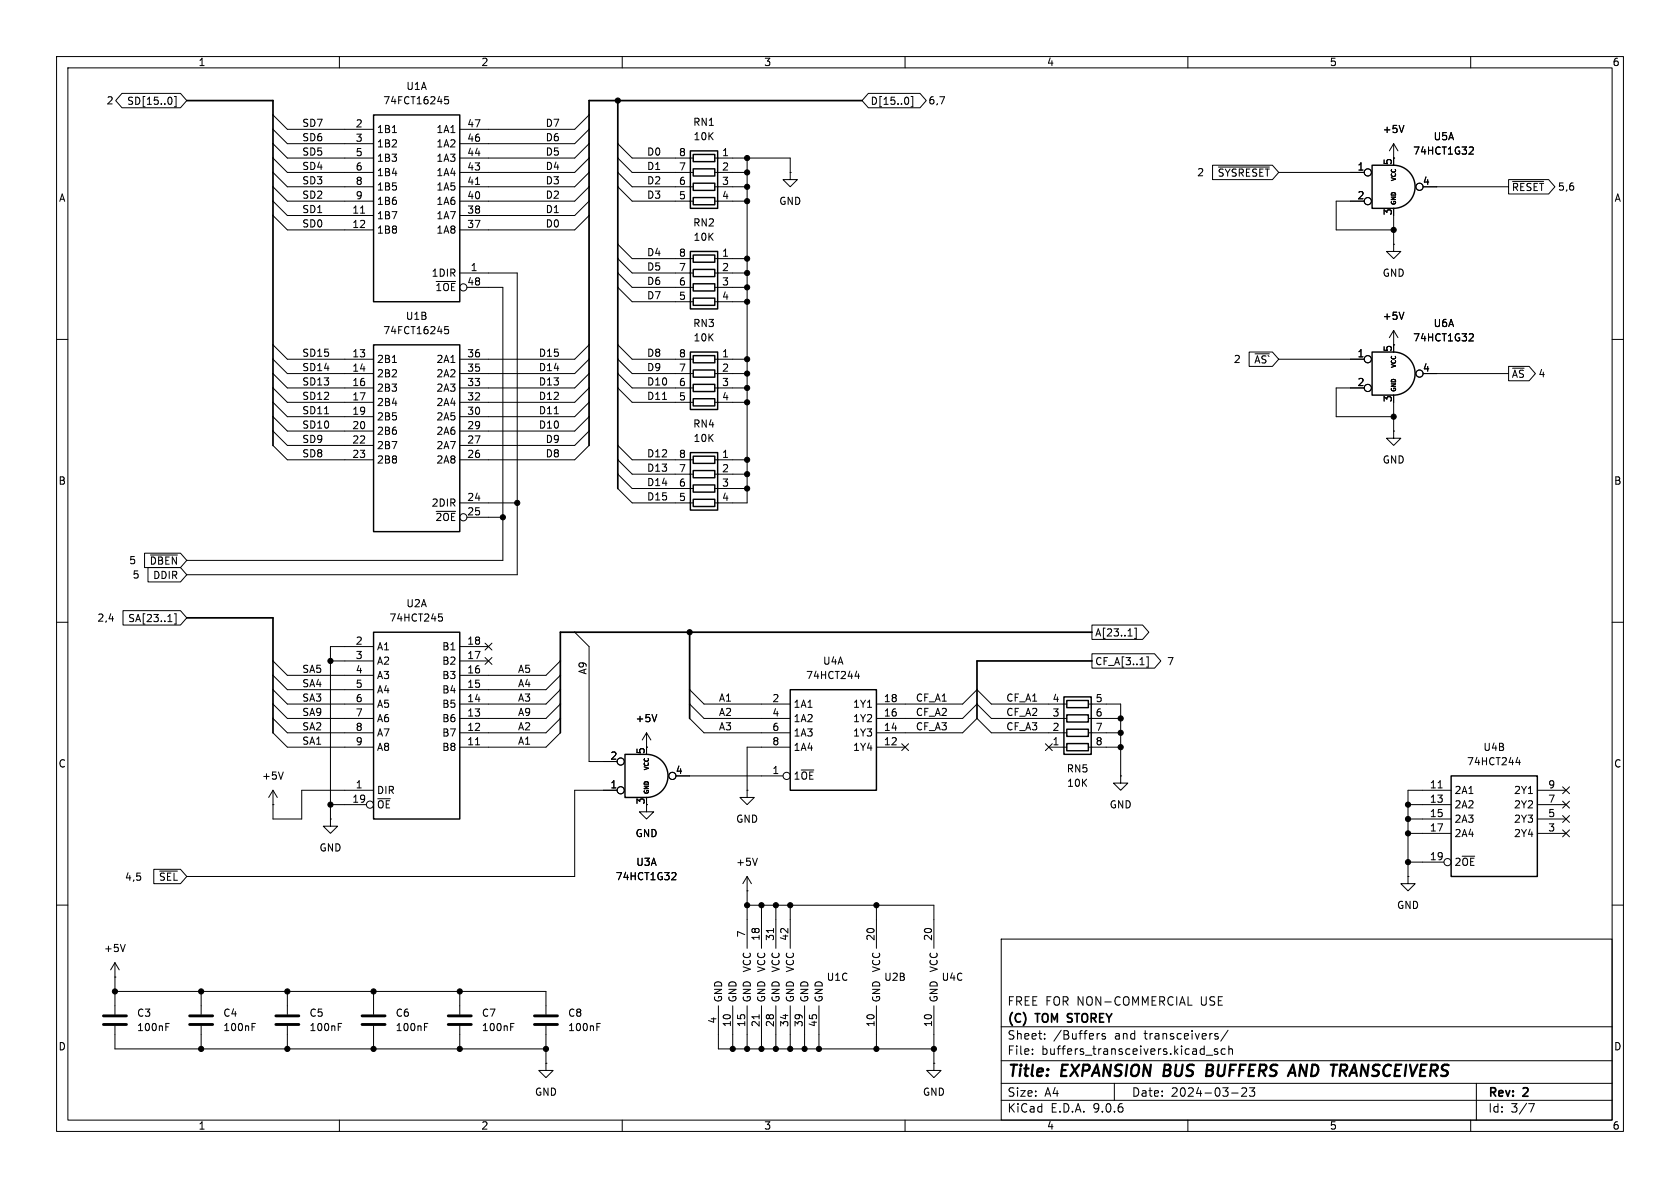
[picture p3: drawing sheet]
<svg xmlns="http://www.w3.org/2000/svg" width="297mm" height="210mm" viewBox="0 0 297 210" stroke-linecap="round" stroke-linejoin="round" font-family="sans-serif">
<g fill="none" stroke="#000" stroke-width=".18">
<path d="M10 10h277v190h-277zM12 12h273v186h-273zM21.6 16.5h10.3l1.1 1.3-1.1 1.3h-10.3l-1.1-1.3zM30.2 17.2l.2 .5-.2 .7M30.8 17.1h.3v1.8h-.3M60 10v2M79.3 17.1h-.7v.6l.2-.1h.4l.1 .2v.4l-.2 .2-.5-.2M110 10v2M153.5 16.5h9.1l1.2 1.3-1.2 1.3h-9.1l-1.1-1.3zM160 10v2M160.5 17.3l.1 .4-.1 .6M161.1 17.1h.3v1.8h-.3"/>
<path d="M210 10v2M260 10v2M48.3 20.3l2.5 2.6h15.2M48.3 22.9l2.5 2.5h15.2M48.3 25.4l2.5 2.5h15.2M48.3 27.9l2.5 2.6h15.2M48.3 30.5l2.5 2.5h15.2M48.3 33l2.5 2.6h15.2M48.3 35.6l2.5 2.5h15.2M48.3 38.1l2.5 2.5h15.2M63.7 37.7h.8M69.4 23.4h.7"/>
<path d="M84.1 32.6h.7M104.1 20.3l-2.5 2.6h-20.3M104.1 22.9l-2.5 2.5h-20.3M104.1 25.4l-2.5 2.5h-20.3M104.1 27.9l-2.5 2.6h-20.3M104.1 30.5l-2.5 2.5h-20.3M104.1 33l-2.5 2.6h-20.3M104.1 35.6l-2.5 2.5h-20.3M104.1 38.1l-2.5 2.5h-20.3M109.2 25.4l2.6 2.5h10.8M109.2 27.9l2.6 2.6h10.8M109.2 30.5l2.6 2.5h10.8"/>
<path d="M109.2 33l2.6 2.6h10.8M126.4 27.9h13.3v2.6M126.4 30.5h5.7M126.4 33h5.7M126.4 35.6h5.7M132.1 27.9v61h-5.7M139.7 30.5v1.3h1.3l-1.3 1.2-1.3-1.2h1.3M139.7 30.5h.1M214.4 29.2h10.5l1.2 1.3-1.2 1.3h-10.5zM215.4 29.5h9M226.1 30.5h15.1M241.2 35.6h-5v5h10.2"/>
<path d="M246.4 25.4l-.8 1.3M246.4 25.4l.7 1.3M246.4 25.4v2.5M246.4 38.1v5.1M248.2 22.2l-.4 1.2M251.6 33h15.1M259.9 26h.4l.2 .3-.8 .9h.8M266.7 31.7h7.1l1.1 1.3-1.1 1.3h-7.1zM267.4 32.1h5.5M77.1 49.8h3.4M79.3 57.7h-.7v.6l.2-.1 .4 .1 .1 .2v.4l-.2 .1-.5-.1M81.3 48.3h10.1v53.3h-58.4"/>
<path d="M82.5 50.8h6.4v48.3h-55.9M109.2 45.7l2.6 2.6h10.8M109.2 48.3l2.6 2.5h10.8M109.2 43.2l2.6 2.5h10.8M109.2 50.8l2.6 2.5h10.8M126.4 48.3h5.7M126.4 50.8h5.7M126.4 45.7h5.7M126.4 53.3h5.7M246.4 43.2v1.3h1.2l-1.2 1.2-1.3-1.2h1.3M246.4 43.2h.1M246.4 58.4v2.6"/>
<path d="M246.4 58.4l-.8 1.3M246.4 58.4l.7 1.3M248.2 55.2l-.4 1.3M259.9 59l.4 .1 .2 .3-.8 .9h.8M10 60h2M48.3 61l2.5 2.5h15.2M48.3 63.5l2.5 2.5h15.2M48.3 66l2.5 2.6h15.2M48.3 68.6l2.5 2.5h15.2M48.3 78.7l2.5 2.6h15.2M48.3 71.1l2.5 2.6h15.2M48.3 73.7l2.5 2.5h15.2"/>
<path d="M48.3 76.2l2.5 2.5h15.2M57.4 73.1h.7M69.4 64.1h.7M98 73.1h.7M104.1 61l-2.5 2.5h-20.3M104.1 63.5l-2.5 2.5h-20.3M104.1 66l-2.5 2.6h-20.3M104.1 68.6l-2.5 2.5h-20.3M104.1 78.7l-2.5 2.6h-20.3M104.1 71.1l-2.5 2.6h-20.3M104.1 73.7l-2.5 2.5h-20.3M104.1 76.2l-2.5 2.5h-20.3"/>
<path d="M109.2 61l2.6 2.5h10.8M109.2 63.5l2.6 2.5h10.8M109.2 66l2.6 2.6h10.8M109.2 68.6l2.6 2.5h10.8M109.2 78.7l2.6 2.6h10.8M117.1 70.6h.7M126.4 63.5h5.7M126.4 66h5.7M126.4 68.6h5.7M126.4 71.1h5.7M220.8 62.2h4.1l1.2 1.3-1.2 1.3h-4.1zM226.1 63.5h15.1"/>
<path d="M241.2 68.6h-5v5.1h10.2M246.4 76.2v1.3h1.2l-1.2 1.2-1.3-1.2h1.3M246.4 76.2h.1M246.4 71.1v5.1M251.6 66h15.1M266.7 64.8h3.6l1.1 1.2-1.1 1.3h-3.6zM285 60h2M25.6 97.8h6.3l1.1 1.3-1.1 1.2h-6.3zM26.6 98.1h4.8M77.1 90.4h3.4M81.3 88.9h10.1M82.5 91.4h6.4"/>
<path d="M109.2 81.3l2.6 2.5h10.8M109.2 83.8l2.6 2.6h10.8M109.2 86.4l2.6 2.5h10.8M126.4 81.3h5.7M126.4 83.8h5.7M126.4 86.4h5.7M10 110h2M21.7 107.9h10.2l1.1 1.3-1.1 1.3h-10.2zM26.2 100.3h5.7l1.1 1.3-1.1 1.3h-5.7zM29.7 109.9h.7M30.8 108.5h.3v1.8h-.3M48.3 116.8l2.5 2.6h15.2"/>
<path d="M48.3 119.4l2.5 2.5h15.2M58.4 116.8h7.6M66 114.3h-7.6v30.5M77.6 108.5h.6M77.7 109h.3l.2 .3-.1 .4-.4 .1M81.3 114.3h5.1M81.3 116.8h5.1M85.8 116.2l1.2 1.2M85.8 113.7l1.2 1.2M87 116.2l-1.2 1.2M87 113.7l-1.2 1.2M99.1 116.8l-2.6 2.6h-15.2"/>
<path d="M99.1 119.4l-2.6 2.5h-15.2M101.6 111.8l2.5 2.5v20.3h5M151.2 119.5h.7M151.8 119.1v.9M193 110.5h9l1.1 1.3-1.1 1.2h-9zM193 115.6h11.1l1.1 1.2-1.1 1.3h-11.1zM199.4 112.4h.7M200.6 111h.3v1.9h-.3M202.7 116.1h.3v1.8h-.3M285 110h2M48.3 129.5l2.5 2.6h15.2M48.3 127l2.5 2.5h15.2"/>
<path d="M48.3 124.5l2.5 2.5h15.2M48.3 121.9l2.5 2.6h15.2M48.3 139.7v5.1h5v-5.1h12.7M48.3 139.7l-.8 1.3M48.3 139.7l.7 1.3M50.1 136.5l-.4 1.2M84.1 131.7h.7M99.1 129.5l-2.6 2.6h-15.2M99.1 127l-2.6 2.5h-15.2M99.1 124.5l-2.6 2.5h-15.2M99.1 121.9l-2.6 2.6h-15.2M109.1 139.7h-7.5v15.2h-68.6"/>
<path d="M114.3 129.5l-.8 1.3M114.3 129.5l.8 1.3M114.3 129.5v2.6M116.1 126.3l-.4 1.3M119.5 137.2h18.9M121.9 127l2.6 2.5h15.2M121.9 124.5l2.6 2.5h15.2M121.9 121.9l2.6 2.6h15.2M132.1 139.7v1.3h1.2l-1.2 1.2-1.3-1.2h1.3M132.1 139.7h.1M139.7 132.1h-7.6v7.6M154.9 132.1h5.1"/>
<path d="M154.9 129.5h15.3l2.5-2.5 2.6 2.5h13.3M154.9 127h15.3l2.5-2.5 2.6 2.5h13.3M154.9 124.5h15.3l2.5-2.6 2.6 2.6h13.3M159.4 131.5l1.2 1.2M160.6 131.5l-1.2 1.2M184.8 131.5l1.2 1.2M185.4 132.1h3.2M186 131.5l-1.2 1.2M192.4 132.1h5.7M192.4 129.5h5.7M192.4 127h5.7M192.4 124.5h5.7v12.7"/>
<path d="M198.1 137.2v1.2h1.3l-1.3 1.3-1.3-1.3h1.3M198.1 137.2h.1M254.2 139.3h.8M256.5 139.7h-7.6v15.2M268 134.8h.8M268.6 134.4v.8M271.8 139.7h5.1M276.3 139.1l1.2 1.2M277.5 139.1l-1.2 1.2M27.2 153.7h4.7l1.1 1.2-1.1 1.3h-4.7zM28.2 154h3.2M48.3 142.2h.1"/>
<path d="M58.4 144.8v1.3h1.3l-1.3 1.2-1.3-1.2h1.3M58.4 144.8h.1M58.4 142.2h6.4M114.3 142.2v1.3h1.3l-1.3 1.3-1.3-1.3h1.3M119 154.2l.4 .1 .1 .3-.8 .9h.8M132.1 157.5h.1M132.1 154.9l-.8 1.3M132.1 154.9l.7 1.3M132.1 154.9v12.7M133.9 151.7l-.4 1.3M248.9 154.9v1.3h1.3l-1.3 1.3-1.3-1.3h1.3M248.9 154.9h.1"/>
<path d="M248.9 142.2h7.6M248.9 144.8h7.6M248.9 147.3h7.6M248.9 152.4h6.4M271.8 142.2h5.1M271.8 144.8h5.1M271.8 147.3h5.1M276.3 141.6l1.2 1.2M276.3 146.7l1.2 1.2M276.3 144.2l1.2 1.2M277.5 141.6l-1.2 1.2M277.5 146.7l-1.2 1.2"/>
<path d="M277.5 144.2l-1.2 1.2M10 160h2M20.3 172.7h.1M20.3 175.3h76.2v4M20.3 170.2v9.1M20.3 170.2l-.7 1.3M20.3 170.2l.8 1.3M22.1 166.9l-.4 1.3M35.6 175.3v4M50.8 175.3v4M66 175.3v4M81.3 175.3v4"/>
<path d="M127 177.8v7.6h38.1M129.5 177.8v7.6M132.1 177.8v7.6M132.1 160h33v7.6M134.2 179.4v.7M134.6 160v7.6M134.6 177.8v7.6M136.7 164.1v.8M137.2 160v7.6M137.2 177.8v7.6M139.7 160v7.6M139.7 177.8v7.6"/>
<path d="M142.2 177.8v7.6M144.8 177.8v7.6M154.9 160v7.6M154.9 177.8v7.6M165.1 177.8v10.2M177 166h108v32h-108zM210 177.7h.7M285 160h2M20.3 181.4v4h76.2M29.3 181.5h.4M29.3 180.9h.6M35.6 181.4v4"/>
<path d="M44.6 181.5h.4M44.6 180.9h.6M50.8 181.4v4M59.8 181.5h.4M59.8 180.9h.6M60 198v2M66 181.4v4M75 181.5h.5M75 180.9h.6M81.3 181.4v4M90.3 181.5h.4M90.3 180.9h.6"/>
<path d="M96.5 188v1.2h1.3l-1.3 1.3-1.3-1.3h1.3M96.5 188h.1M96.5 181.4v6.6M105.5 181.5h.4M105.5 180.9h.6M110 198v2M160 198v2M165.1 188v1.2h1.3l-1.3 1.3-1.3-1.3h1.3M165.1 188h.1M177 194.5h108M177 191.5h108M177 187.5h108"/>
<path d="M177 181.5h108M182.5 186.3v.1M182.5 185.5v.1M184.7 183.6v.1M184.7 182.8v.1M194.4 182.7l-.4 .1M195.4 182.8l-.4-.1-.2 .2 .1 .2 .5 .2v.3h-.6M197 191.5v3M210 198v2M213.2 186.5h1.2M215 182.7l.3 .1M215 183.2l.3 .1 .1 .2-.2 .2h-.3"/>
<path d="M215.2 185.5l-.3-.1-.2 .2v.2l.5 .2v.3h-.5M216.6 185.5l-.4-.1-.3 .3v.4l.1 .2h.6M217.1 182.1l-1.3 2M217.2 185.5l.3-.1 .3 .1 .1 .9M217.2 184.9v1.5M217.7 193.2h1.2M219.5 192.4l.6-.1 .2 .1 .1 .3-.9 1.1h.9M220.9 192.3h.9l-.5 .6 .4 .1v.7l-.2 .1h-.4l-.2-.1M260 198v2M261 191.5v6.5M270.2 195.1h1l-.6 1.5"/>
<circle cx="241.8" cy="30.5" r=".63"/>
<circle cx="241.8" cy="35.6" r=".63"/>
<circle cx="251" cy="33" r=".63"/>
<circle cx="241.8" cy="68.6" r=".63"/>
<circle cx="241.8" cy="63.5" r=".63"/>
<circle cx="251" cy="66" r=".63"/>
<circle cx="109.7" cy="134.6" r=".63"/>
<circle cx="109.7" cy="139.7" r=".63"/>
<circle cx="118.9" cy="137.2" r=".63"/>
<circle cx="139.1" cy="137.2" r=".63"/>
<circle cx="65.4" cy="142.2" r=".63"/>
<circle cx="255.9" cy="152.4" r=".63"/>
</g>
<path d="M205.9 188.2l-.2 2h.7M213.3 189.2h.7M213.5 188.2h.6M214 189.2l.3 .1M214.2 190.1l-1 .1M214.2 189.1l-.2 .1" fill="none" stroke="#000" stroke-width=".4"/>
<path d="M33 17.8h15.3v60.9M109.2 17.8v68.6M152.4 17.8h-48.3v60.9M33 109.2h15.3v20.3M121.9 111.8v15.2M193 116.8h-20.3v10.2M193 111.8h-93.9v17.7M188.8 179.3v.5M188.7 180.6l.2 .1" fill="none" stroke="#000" stroke-width=".3"/>
<g fill="none" stroke="#000" stroke-width=".25">
<path d="M66 20.3h15.3v33h-15.3zM122 26.7h4.9v10.1h-4.9zM122.6 27.3h3.8v1.3h-3.8zM122.6 29.8h3.8v1.3h-3.8zM122.6 32.4h3.8v1.3h-3.8zM122.6 34.9h3.8v1.3h-3.8zM242.6 29.2h3.8a3.8 3.8 0 0 1 3.8 3.8 3.8 3.8 0 0 1-3.8 3.8h-3.8zM122 44.5h4.9v10.1h-4.9zM122.6 45.1h3.8v1.3h-3.8zM122.6 47.6h3.8v1.3h-3.8zM122.6 50.2h3.8v1.2h-3.8zM122.6 52.7h3.8v1.3h-3.8z"/>
<path d="M66 61h15.3v33h-15.3zM122 62.2h4.9v10.2h-4.9zM122.6 62.9h3.8v1.2h-3.8zM122.6 65.4h3.8v1.3h-3.8zM122.6 67.9h3.8v1.3h-3.8zM122.6 70.5h3.8v1.3h-3.8zM242.6 62.2h3.8a3.8 3.8 0 0 1 3.8 3.8 3.8 3.8 0 0 1-3.8 3.9h-3.8zM122 80h4.9v10.2h-4.9zM122.6 80.6h3.8v1.3h-3.8zM122.6 83.2h3.8v1.3h-3.8zM122.6 85.7h3.8v1.3h-3.8zM122.6 88.3h3.8v1.2h-3.8z"/>
<path d="M66 111.8h15.3v33h-15.3zM110.5 133.4h3.8a3.8 3.8 0 0 1 3.8 3.8 3.8 3.8 0 0 1-3.8 3.8h-3.8zM139.7 121.9h15.2v17.8h-15.2zM188.1 123.2h4.8v10.2h-4.8zM188.6 131.4h3.8v1.3h-3.8zM188.6 128.9h3.8v1.3h-3.8zM188.6 126.4h3.8v1.2h-3.8zM188.6 123.8h3.8v1.3h-3.8zM256.5 137.2h15.3v17.7h-15.3z"/>
</g>
<path d="M18.3 179.6h4.1M33.5 179.6h4.1M48.8 179.6h4M64 179.6h4.1M79.2 179.6h4.1M94.5 179.6h4.1M18.3 181.1h4.1M33.5 181.1h4.1M48.8 181.1h4M64 181.1h4.1M79.2 181.1h4.1M94.5 181.1h4.1" fill="none" stroke="#000" stroke-width=".51"/>
<g fill="#000" stroke="#000" stroke-width=".18">
<circle cx="109.2" cy="17.8" r=".46"/>
<circle cx="132.1" cy="27.9" r=".46"/>
<circle cx="132.1" cy="33" r=".46"/>
<circle cx="132.1" cy="35.6" r=".46"/>
<circle cx="132.1" cy="30.5" r=".46"/>
<circle cx="132.1" cy="53.3" r=".46"/>
<circle cx="132.1" cy="48.3" r=".46"/>
<circle cx="132.1" cy="45.7" r=".46"/>
<circle cx="132.1" cy="50.8" r=".46"/>
<circle cx="246.4" cy="40.6" r=".46"/>
<circle cx="132.1" cy="68.6" r=".46"/>
<circle cx="132.1" cy="71.1" r=".46"/>
<circle cx="132.1" cy="63.5" r=".46"/>
<circle cx="132.1" cy="66" r=".46"/>
<circle cx="246.4" cy="73.7" r=".46"/>
<circle cx="88.9" cy="91.4" r=".46"/>
<circle cx="91.4" cy="88.9" r=".46"/>
<circle cx="132.1" cy="83.8" r=".46"/>
<circle cx="132.1" cy="86.4" r=".46"/>
<circle cx="132.1" cy="81.3" r=".46"/>
<circle cx="58.4" cy="116.8" r=".46"/>
<circle cx="121.9" cy="111.8" r=".46"/>
<circle cx="198.1" cy="127" r=".46"/>
<circle cx="198.1" cy="129.5" r=".46"/>
<circle cx="198.1" cy="132.1" r=".46"/>
<circle cx="58.4" cy="142.2" r=".46"/>
<circle cx="248.9" cy="144.8" r=".46"/>
<circle cx="248.9" cy="147.3" r=".46"/>
<circle cx="248.9" cy="142.2" r=".46"/>
<circle cx="248.9" cy="152.4" r=".46"/>
<circle cx="20.3" cy="175.3" r=".46"/>
<circle cx="35.6" cy="175.3" r=".46"/>
<circle cx="50.8" cy="175.3" r=".46"/>
<circle cx="66" cy="175.3" r=".46"/>
<circle cx="81.3" cy="175.3" r=".46"/>
<circle cx="132.1" cy="160" r=".46"/>
<circle cx="134.6" cy="160" r=".46"/>
<circle cx="137.2" cy="160" r=".46"/>
<circle cx="139.7" cy="160" r=".46"/>
<circle cx="154.9" cy="160" r=".46"/>
<circle cx="35.6" cy="185.4" r=".46"/>
<circle cx="50.8" cy="185.4" r=".46"/>
<circle cx="66" cy="185.4" r=".46"/>
<circle cx="81.3" cy="185.4" r=".46"/>
<circle cx="96.5" cy="185.4" r=".46"/>
<circle cx="129.5" cy="185.4" r=".46"/>
<circle cx="132.1" cy="185.4" r=".46"/>
<circle cx="134.6" cy="185.4" r=".46"/>
<circle cx="137.2" cy="185.4" r=".46"/>
<circle cx="139.7" cy="185.4" r=".46"/>
<circle cx="142.2" cy="185.4" r=".46"/>
<circle cx="144.8" cy="185.4" r=".46"/>
<circle cx="154.9" cy="185.4" r=".46"/>
<circle cx="165.1" cy="185.4" r=".46"/>
</g>
<g font-size="2.8">
<text x="178" y="190.9">Title:</text>
<text x="187.7" y="190.9">EXPANSION</text>
<text x="206.6" y="190.9">BUS</text>
<text x="214.9" y="190.9">BUFFERS</text>
<text x="230.4" y="190.9">AND TRANSCEIVERS</text>
</g>
<g font-size="2.1">
<text x="178" y="178">FREE FOR NON-COMMERCIAL</text>
<text x="212.4" y="178">USE</text>
<text x="178" y="184">Sheet:</text>
<text x="178" y="181.2">(C)</text>
<text x="183.2" y="181.2">TOM</text>
<text x="186.2" y="184">/Buffers</text>
<text x="189.4" y="181.2">STOREY</text>
<text x="197.1" y="184">and</text>
<text x="202.5" y="184">transceivers/</text>
<text x="178" y="186.7">File:</text>
<text x="184.1" y="186.7">buffers_transceivers.kicad_sch</text>
<text x="178" y="196.9">KiCad</text>
<text x="178" y="194.1">Size:</text>
<text x="184.7" y="194.1">A4</text>
<text x="185.7" y="196.9">E.D.A.</text>
<text x="193.3" y="196.9">9.0.6</text>
<text x="200" y="194.1">Date:</text>
<text x="207" y="194.1">2024-03-23</text>
<text x="263" y="194.3">Rev:</text>
<text x="263" y="196.9">Id:</text>
<text x="267.1" y="196.9">3/7</text>
<text x="269.4" y="194.3">2</text>
</g>
<g font-size="1.8">
<text x="35" y="11.9">1</text>
<text x="85" y="11.9">2</text>
<text x="135" y="11.9">3</text>
<text x="185" y="11.9">4</text>
<text x="235" y="11.9">5</text>
<text x="285" y="11.9">6</text>
<text x="71.7" y="16.1">U1A</text>
<text x="18.8" y="18.7">2</text>
<text x="22.4" y="18.7">SD[15..0]</text>
<text x="53.3" y="22.5">SD7</text>
<text x="62.8" y="22.6">2</text>
<text x="66.5" y="23.7">1B1</text>
<text x="67.7" y="18.6">74FCT16245</text>
<text x="77.1" y="23.7">1A1</text>
<text x="82.5" y="22.6">47</text>
<text x="96.4" y="22.5">D7</text>
<text x="122.5" y="22.5">RN1</text>
<text x="153.8" y="18.7">D[15..0]</text>
<text x="164" y="18.7">6,7</text>
<text x="244.3" y="23.7">+5V</text>
<text x="53.3" y="27.6">SD5</text>
<text x="53.3" y="25.1">SD6</text>
<text x="62.8" y="25.1">3</text>
<text x="62.8" y="27.7">5</text>
<text x="66.5" y="26.3">1B2</text>
<text x="66.5" y="28.8">1B3</text>
<text x="77.1" y="26.3">1A2</text>
<text x="77.1" y="28.8">1A3</text>
<text x="82.5" y="25.1">46</text>
<text x="82.5" y="27.7">44</text>
<text x="96.4" y="25.1">D6</text>
<text x="96.4" y="27.6">D5</text>
<text x="114.3" y="27.6">D0</text>
<text x="119.9" y="27.7">8</text>
<text x="122.5" y="25">10K</text>
<text x="127.6" y="27.7">1</text>
<text x="246.1" y="29.3" transform="rotate(-90 246.1 29.3)">5</text>
<text x="249.7" y="27.5">74HCT1G32</text>
<text x="253.4" y="25">U5A</text>
<text x="10.3" y="35.9">A</text>
<text x="53.3" y="35.2">SD2</text>
<text x="53.3" y="30.1">SD4</text>
<text x="53.3" y="32.7">SD3</text>
<text x="62.8" y="30.2">6</text>
<text x="62.8" y="32.8">8</text>
<text x="62.8" y="35.3">9</text>
<text x="66.5" y="31.3">1B4</text>
<text x="66.5" y="33.9">1B5</text>
<text x="77.1" y="31.3">1A4</text>
<text x="77.1" y="33.9">1A5</text>
<text x="82.5" y="30.2">43</text>
<text x="82.5" y="32.8">41</text>
<text x="82.5" y="35.3">40</text>
<text x="96.4" y="32.7">D3</text>
<text x="96.4" y="35.2">D2</text>
<text x="96.4" y="30.1">D4</text>
<text x="114.3" y="32.7">D2</text>
<text x="114.3" y="35.2">D3</text>
<text x="114.3" y="30.1">D1</text>
<text x="119.9" y="30.2">7</text>
<text x="119.9" y="32.8">6</text>
<text x="119.9" y="35.3">5</text>
<text x="127.6" y="30.2">2</text>
<text x="127.6" y="32.8">3</text>
<text x="127.6" y="35.3">4</text>
<text x="211.6" y="31.4">2</text>
<text x="215.2" y="31.4">~{SYSRESET}</text>
<text x="239.9" y="30.2">1</text>
<text x="239.9" y="35.3">2</text>
<text x="251.5" y="32.8">4</text>
<text x="267.2" y="34">~{RESET}5,6</text>
<text x="285.3" y="35.9">A</text>
<text x="53.3" y="40.3">SD0</text>
<text x="53.3" y="37.8">SD1</text>
<text x="62.2" y="37.8">11</text>
<text x="62.2" y="40.4">12</text>
<text x="66.5" y="36.4">1B6</text>
<text x="66.5" y="39">1B7</text>
<text x="66.5" y="41.5">1B8</text>
<text x="77.1" y="36.4">1A6</text>
<text x="77.1" y="39">1A7</text>
<text x="77.1" y="41.5">1A8</text>
<text x="82.5" y="37.8">38</text>
<text x="82.5" y="40.4">37</text>
<text x="96.4" y="40.3">D0</text>
<text x="96.4" y="37.8">D1</text>
<text x="122.5" y="40.2">RN2</text>
<text x="137.7" y="36.4">GND</text>
<text x="246.1" y="38.2" transform="rotate(-90 246.1 38.2)">3</text>
<text x="114.3" y="47.9">D5</text>
<text x="114.3" y="45.4">D4</text>
<text x="119.9" y="45.5">8</text>
<text x="122.5" y="42.8">10K</text>
<text x="127.6" y="45.5">1</text>
<text x="76.2" y="49.1">1DIR</text>
<text x="76.9" y="51.7">~{1OE}</text>
<text x="82.5" y="50.5">48</text>
<text x="83.1" y="48">1</text>
<text x="114.3" y="50.5">D6</text>
<text x="114.3" y="53">D7</text>
<text x="119.9" y="48">7</text>
<text x="119.9" y="50.5">6</text>
<text x="119.9" y="53.1">5</text>
<text x="127.6" y="48">2</text>
<text x="127.6" y="50.5">3</text>
<text x="127.6" y="53.1">4</text>
<text x="244.3" y="49.1">GND</text>
<text x="67.7" y="59.3">74FCT16245</text>
<text x="71.7" y="56.7">U1B</text>
<text x="122.5" y="58">RN3</text>
<text x="244.3" y="56.7">+5V</text>
<text x="253.4" y="58">U6A</text>
<text x="53.3" y="65.7">SD14</text>
<text x="53.3" y="63.2">SD15</text>
<text x="62.2" y="63.2">13</text>
<text x="62.2" y="65.8">14</text>
<text x="66.5" y="64.4">2B1</text>
<text x="77.1" y="64.4">2A1</text>
<text x="82.5" y="63.2">36</text>
<text x="82.5" y="65.8">35</text>
<text x="95.2" y="63.2">D15</text>
<text x="95.2" y="65.7">D14</text>
<text x="114.3" y="63.2">D8</text>
<text x="114.3" y="65.7">D9</text>
<text x="119.9" y="63.2">8</text>
<text x="119.9" y="65.8">7</text>
<text x="122.5" y="60.6">10K</text>
<text x="127.6" y="63.2">1</text>
<text x="127.6" y="65.8">2</text>
<text x="218" y="64.4">2</text>
<text x="221.6" y="64.5">~{AS`}</text>
<text x="239.9" y="63.2">1</text>
<text x="246.1" y="62.3" transform="rotate(-90 246.1 62.3)">5</text>
<text x="249.7" y="60.6">74HCT1G32</text>
<text x="251.5" y="65.8">4</text>
<text x="53.3" y="68.2">SD13</text>
<text x="53.3" y="70.8">SD12</text>
<text x="62.2" y="68.3">16</text>
<text x="62.2" y="70.9">17</text>
<text x="66.5" y="66.9">2B2</text>
<text x="66.5" y="69.4">2B3</text>
<text x="66.5" y="72">2B4</text>
<text x="77.1" y="66.9">2A2</text>
<text x="77.1" y="69.4">2A3</text>
<text x="77.1" y="72">2A4</text>
<text x="82.5" y="68.3">33</text>
<text x="82.5" y="70.9">32</text>
<text x="95.2" y="68.2">D13</text>
<text x="95.2" y="70.8">D12</text>
<text x="114.3" y="68.2">D10</text>
<text x="114.3" y="70.8">D11</text>
<text x="119.9" y="68.3">6</text>
<text x="119.9" y="70.9">5</text>
<text x="127.6" y="68.3">3</text>
<text x="127.6" y="70.9">4</text>
<text x="239.9" y="68.3">2</text>
<text x="246.1" y="71.2" transform="rotate(-90 246.1 71.2)">3</text>
<text x="267.2" y="67">~{AS}4</text>
<text x="53.3" y="75.9">SD10</text>
<text x="53.3" y="73.3">SD11</text>
<text x="62.2" y="73.4">19</text>
<text x="62.2" y="75.9">20</text>
<text x="66.5" y="74.5">2B5</text>
<text x="66.5" y="77.1">2B6</text>
<text x="77.1" y="74.5">2A5</text>
<text x="77.1" y="77.1">2A6</text>
<text x="82.5" y="73.4">30</text>
<text x="82.5" y="75.9">29</text>
<text x="95.2" y="73.3">D11</text>
<text x="95.2" y="75.9">D10</text>
<text x="122.5" y="75.8">RN4</text>
<text x="53.3" y="80.9">SD8</text>
<text x="53.3" y="78.4">SD9</text>
<text x="62.2" y="78.5">22</text>
<text x="62.2" y="81">23</text>
<text x="66.5" y="79.6">2B7</text>
<text x="66.5" y="82.1">2B8</text>
<text x="77.1" y="79.6">2A7</text>
<text x="77.1" y="82.1">2A8</text>
<text x="82.5" y="78.5">27</text>
<text x="82.5" y="81">26</text>
<text x="96.4" y="78.4">D9</text>
<text x="96.4" y="80.9">D8</text>
<text x="114.3" y="80.9">D12</text>
<text x="114.3" y="83.5">D13</text>
<text x="119.9" y="81">8</text>
<text x="119.9" y="83.6">7</text>
<text x="122.5" y="78.3">10K</text>
<text x="127.6" y="81">1</text>
<text x="127.6" y="83.6">2</text>
<text x="244.3" y="82.1">GND</text>
<text x="10.3" y="85.9">B</text>
<text x="76.2" y="89.8">2DIR</text>
<text x="82.5" y="88.6">24</text>
<text x="114.3" y="86">D14</text>
<text x="114.3" y="88.6">D15</text>
<text x="119.9" y="86.1">6</text>
<text x="119.9" y="88.6">5</text>
<text x="127.6" y="86.1">3</text>
<text x="127.6" y="88.6">4</text>
<text x="285.3" y="85.9">B</text>
<text x="76.9" y="92.3">~{2OE}</text>
<text x="82.5" y="91.2">25</text>
<text x="22.7" y="99.9">5</text>
<text x="26.4" y="100">~{DBEN}</text>
<text x="23.4" y="102.5">5</text>
<text x="27" y="102.6">DDIR</text>
<text x="71.7" y="107.5">U2A</text>
<text x="17.1" y="110.1">2,4</text>
<text x="22.6" y="110.2">SA[23..1]</text>
<text x="68.8" y="110.1">74HCT245</text>
<text x="193.5" y="112.7">A[23..1]</text>
<text x="53.3" y="119">SA5</text>
<text x="62.8" y="114">2</text>
<text x="62.8" y="116.6">3</text>
<text x="62.8" y="119.1">4</text>
<text x="66.5" y="115.2">A1</text>
<text x="66.5" y="117.7">A2</text>
<text x="78.1" y="115.2">B1</text>
<text x="78.1" y="117.7">B2</text>
<text x="82.5" y="114">18</text>
<text x="82.5" y="116.6">17</text>
<text x="82.5" y="119.1">16</text>
<text x="91.5" y="119">A5</text>
<text x="103.8" y="119.3" transform="rotate(-90 103.8 119.3)">A9</text>
<text x="145.4" y="117.7">U4A</text>
<text x="193.5" y="117.8">CF_A[3..1]</text>
<text x="206.2" y="117.8">7</text>
<text x="53.3" y="124.1">SA3</text>
<text x="53.3" y="121.6">SA4</text>
<text x="62.8" y="121.7">5</text>
<text x="62.8" y="124.2">6</text>
<text x="66.5" y="120.2">A3</text>
<text x="66.5" y="122.8">A4</text>
<text x="66.5" y="125.3">A5</text>
<text x="78.1" y="120.2">B3</text>
<text x="78.1" y="122.8">B4</text>
<text x="78.1" y="125.3">B5</text>
<text x="82.5" y="121.7">15</text>
<text x="82.5" y="124.2">14</text>
<text x="91.5" y="124.1">A3</text>
<text x="91.5" y="121.6">A4</text>
<text x="127" y="124.1">A1</text>
<text x="136.5" y="124.2">2</text>
<text x="140.2" y="125.3">1A1</text>
<text x="142.4" y="120.2">74HCT244</text>
<text x="150.7" y="125.3">1Y1</text>
<text x="156.2" y="124.2">18</text>
<text x="161.8" y="124.1">CF_A1</text>
<text x="177.8" y="124.1">CF_A1</text>
<text x="186" y="124.2">4</text>
<text x="193.6" y="124.2">5</text>
<text x="53.3" y="126.7">SA9</text>
<text x="53.3" y="129.2">SA2</text>
<text x="53.3" y="131.7">SA1</text>
<text x="62.8" y="126.7">7</text>
<text x="62.8" y="129.3">8</text>
<text x="62.8" y="131.8">9</text>
<text x="66.5" y="127.9">A6</text>
<text x="66.5" y="130.4">A7</text>
<text x="78.1" y="127.9">B6</text>
<text x="78.1" y="130.4">B7</text>
<text x="82.5" y="126.7">13</text>
<text x="82.5" y="129.3">12</text>
<text x="82.5" y="131.8">11</text>
<text x="91.5" y="126.7">A9</text>
<text x="91.5" y="129.2">A2</text>
<text x="91.5" y="131.7">A1</text>
<text x="112.3" y="127.9">+5V</text>
<text x="127" y="129.2">A3</text>
<text x="127" y="126.7">A2</text>
<text x="136.5" y="126.7">4</text>
<text x="136.5" y="129.3">6</text>
<text x="136.5" y="131.8">8</text>
<text x="140.2" y="127.9">1A2</text>
<text x="140.2" y="130.4">1A3</text>
<text x="150.7" y="127.9">1Y2</text>
<text x="150.7" y="130.4">1Y3</text>
<text x="156.2" y="126.7">16</text>
<text x="156.2" y="129.3">14</text>
<text x="156.2" y="131.8">12</text>
<text x="161.8" y="129.2">CF_A3</text>
<text x="161.8" y="126.7">CF_A2</text>
<text x="177.8" y="126.7">CF_A2</text>
<text x="177.8" y="129.2">CF_A3</text>
<text x="186" y="131.8">1</text>
<text x="186" y="129.3">2</text>
<text x="186" y="126.7">3</text>
<text x="193.6" y="131.8">8</text>
<text x="193.6" y="129.3">7</text>
<text x="193.6" y="126.7">6</text>
<text x="10.3" y="135.9">C</text>
<text x="66.5" y="132.9">A8</text>
<text x="78.1" y="132.9">B8</text>
<text x="107.8" y="134.4">2</text>
<text x="114" y="133.4" transform="rotate(-90 114 133.4)">5</text>
<text x="119.4" y="136.9">4</text>
<text x="136.5" y="136.9">1</text>
<text x="140.2" y="132.9">1A4</text>
<text x="150.7" y="132.9">1Y4</text>
<text x="188.5" y="136.8">RN5</text>
<text x="259.3" y="135.5">74HCT244</text>
<text x="262.2" y="132.9">U4B</text>
<text x="285.3" y="135.9">C</text>
<text x="46.2" y="138">+5V</text>
<text x="62.2" y="142">19</text>
<text x="62.8" y="139.4">1</text>
<text x="66.5" y="140.6">DIR</text>
<text x="66.5" y="143.1">~{OE}</text>
<text x="107.8" y="139.4">1</text>
<text x="114" y="142.3" transform="rotate(-90 114 142.3)">3</text>
<text x="140.2" y="138">1~{OE}</text>
<text x="188.6" y="139.3">10K</text>
<text x="196.1" y="143.1">GND</text>
<text x="252.7" y="139.4">11</text>
<text x="252.7" y="142">13</text>
<text x="257" y="140.6">2A1</text>
<text x="257" y="143.1">2A2</text>
<text x="267.6" y="140.6">2Y1</text>
<text x="267.6" y="143.1">2Y2</text>
<text x="273.6" y="139.4">9</text>
<text x="273.6" y="142">7</text>
<text x="112.3" y="148.2">GND</text>
<text x="130" y="145.6">GND</text>
<text x="252.7" y="144.5">15</text>
<text x="252.7" y="147.1">17</text>
<text x="257" y="145.6">2A3</text>
<text x="257" y="148.2">2A4</text>
<text x="267.6" y="145.6">2Y3</text>
<text x="267.6" y="148.2">2Y4</text>
<text x="273.6" y="144.5">5</text>
<text x="273.6" y="147.1">3</text>
<text x="22" y="155.9">4,5</text>
<text x="28" y="155.9">~{SEL}</text>
<text x="56.4" y="150.7">GND</text>
<text x="108.8" y="155.8">74HCT1G32</text>
<text x="112.4" y="153.3">U3A</text>
<text x="130" y="153.3">+5V</text>
<text x="252.7" y="152.1">19</text>
<text x="257" y="153.3">2~{OE}</text>
<text x="246.9" y="160.9">GND</text>
<text x="131.8" y="165.8" transform="rotate(-90 131.8 165.8)">7</text>
<text x="134.4" y="166.4" transform="rotate(-90 134.4 166.4)">18</text>
<text x="136.9" y="166.4" transform="rotate(-90 136.9 166.4)">31</text>
<text x="139.4" y="166.4" transform="rotate(-90 139.4 166.4)">42</text>
<text x="154.7" y="166.4" transform="rotate(-90 154.7 166.4)">20</text>
<text x="164.8" y="166.4" transform="rotate(-90 164.8 166.4)">20</text>
<text x="18.3" y="168.5">+5V</text>
<text x="132.9" y="172" transform="rotate(-90 132.9 172)">VCC</text>
<text x="135.5" y="172" transform="rotate(-90 135.5 172)">VCC</text>
<text x="138" y="172" transform="rotate(-90 138 172)">VCC</text>
<text x="140.6" y="172" transform="rotate(-90 140.6 172)">VCC</text>
<text x="146.1" y="173.6">U1C</text>
<text x="155.8" y="172" transform="rotate(-90 155.8 172)">VCC</text>
<text x="156.2" y="173.6">U2B</text>
<text x="166" y="172" transform="rotate(-90 166 172)">VCC</text>
<text x="166.4" y="173.6">U4C</text>
<text x="24.1" y="179.9">C3</text>
<text x="39.4" y="179.9">C4</text>
<text x="54.6" y="179.9">C5</text>
<text x="69.9" y="179.9">C6</text>
<text x="85.1" y="179.9">C7</text>
<text x="100.3" y="179.9">C8</text>
<text x="127.9" y="177.3" transform="rotate(-90 127.9 177.3)">GND</text>
<text x="130.4" y="177.3" transform="rotate(-90 130.4 177.3)">GND</text>
<text x="132.9" y="177.3" transform="rotate(-90 132.9 177.3)">GND</text>
<text x="135.5" y="177.3" transform="rotate(-90 135.5 177.3)">GND</text>
<text x="138" y="177.3" transform="rotate(-90 138 177.3)">GND</text>
<text x="140.6" y="177.3" transform="rotate(-90 140.6 177.3)">GND</text>
<text x="143.1" y="177.3" transform="rotate(-90 143.1 177.3)">GND</text>
<text x="145.6" y="177.3" transform="rotate(-90 145.6 177.3)">GND</text>
<text x="155.8" y="177.3" transform="rotate(-90 155.8 177.3)">GND</text>
<text x="166" y="177.3" transform="rotate(-90 166 177.3)">GND</text>
<text x="10.3" y="185.9">D</text>
<text x="24.1" y="182.5">100nF</text>
<text x="39.4" y="182.5">100nF</text>
<text x="54.6" y="182.5">100nF</text>
<text x="69.9" y="182.5">100nF</text>
<text x="85.1" y="182.5">100nF</text>
<text x="100.3" y="182.5">100nF</text>
<text x="126.7" y="181" transform="rotate(-90 126.7 181)">4</text>
<text x="129.3" y="181.7" transform="rotate(-90 129.3 181.7)">10</text>
<text x="131.8" y="181.7" transform="rotate(-90 131.8 181.7)">15</text>
<text x="134.4" y="181.7" transform="rotate(-90 134.4 181.7)">21</text>
<text x="136.9" y="181.7" transform="rotate(-90 136.9 181.7)">28</text>
<text x="139.4" y="181.7" transform="rotate(-90 139.4 181.7)">34</text>
<text x="142" y="181.7" transform="rotate(-90 142 181.7)">39</text>
<text x="144.5" y="181.7" transform="rotate(-90 144.5 181.7)">45</text>
<text x="154.7" y="181.7" transform="rotate(-90 154.7 181.7)">10</text>
<text x="164.8" y="181.7" transform="rotate(-90 164.8 181.7)">10</text>
<text x="285.3" y="185.9">D</text>
<text x="94.5" y="193.9">GND</text>
<text x="163.1" y="193.9">GND</text>
<text x="35" y="199.9">1</text>
<text x="85" y="199.9">2</text>
<text x="135" y="199.9">3</text>
<text x="185" y="199.9">4</text>
<text x="235" y="199.9">5</text>
<text x="285" y="199.9">6</text>
</g>
<g font-size="1.1">
<text x="247" y="32.2" transform="rotate(-90 247 32.2)">VCC</text>
<text x="247" y="36.3" transform="rotate(-90 247 36.3)">GND</text>
<text x="247" y="65.2" transform="rotate(-90 247 65.2)">VCC</text>
<text x="247" y="69.3" transform="rotate(-90 247 69.3)">GND</text>
<text x="114.9" y="136.3" transform="rotate(-90 114.9 136.3)">VCC</text>
<text x="114.9" y="140.5" transform="rotate(-90 114.9 140.5)">GND</text>
</g>
</svg>
